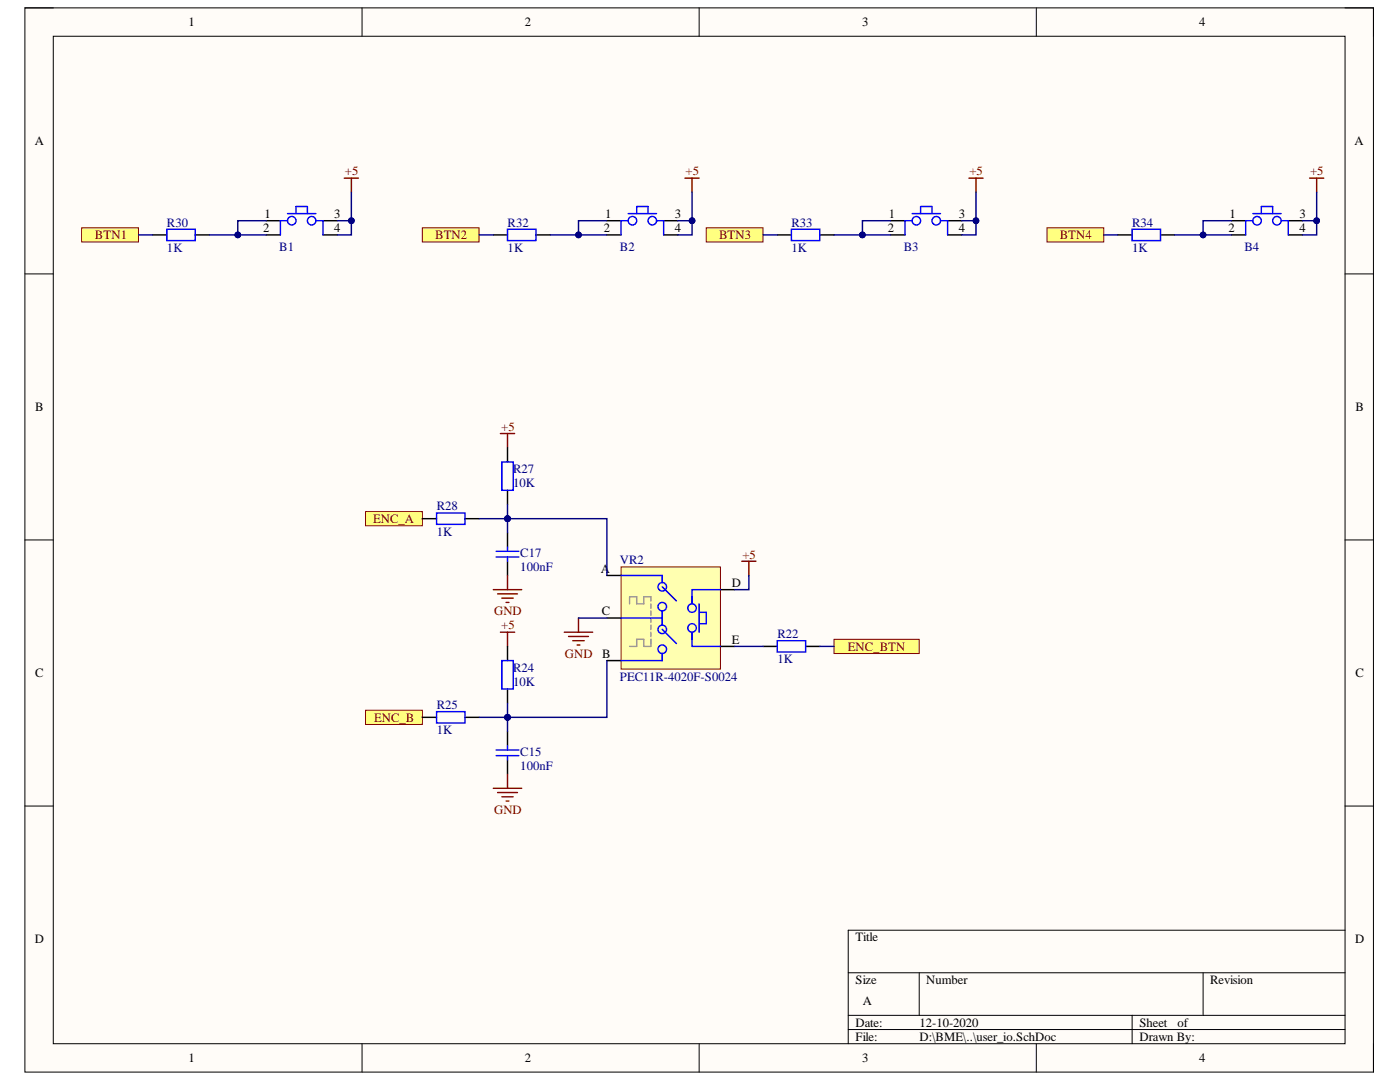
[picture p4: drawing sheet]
<svg xmlns="http://www.w3.org/2000/svg" width="279mm" height="216mm" viewBox="0 0 279 216" stroke-linecap="round" stroke-linejoin="round" font-family="sans-serif">
<path d="M5 1.6h269.1v212.3h-269.1z" fill-rule="evenodd" fill="#fffcf8"/>
<path d="M5 1.6h269.1v212.3h-269.1z" fill="none" stroke="#000" stroke-width=".2"/>
<path d="M10.6 7.2h257.8v201.1h-257.8z" fill-rule="evenodd" fill="#fffcf8"/>
<g fill="none" stroke="#000" stroke-width=".2">
<path d="M5 1.6h5.6M10.6 7.2h257.8v201.1h-257.8zM72.2 1.6v5.6M139.5 1.6v5.6M206.8 1.6v5.6M268.4 1.6h5.7v5.6M5 54.7h5.6M268.4 54.7h5.7M5 107.7h5.6M268.4 107.7h5.7M5 160.8h5.6M268.4 160.8h5.7"/>
<path d="M169.3 194.1h99.1M183.4 194.1v8.5M240.1 194.1v8.5M268.4 185.6h-99.1v22.7M72.2 208.3v5.6M139.5 208.3v5.6M169.3 202.6h99.1M169.3 205.4h99.1M206.8 208.3v5.6M225.9 202.6v5.7M274.1 208.3v5.6"/>
</g>
<path d="M53.1 44h2.9M53.1 46.9h2.9M64.5 44h2.8M64.5 46.9h2.8" fill="none" stroke="#000" stroke-width=".29"/>
<g fill="none" stroke="#00f" stroke-width=".29">
<path d="M57.4 42.6h5.6M57.4 44h-1.4v2.9M59.1 42.6v-1.4h2.2v1.4M63 44h1.5v2.9"/>
<circle cx="58.2" cy="44" r=".85"/>
<circle cx="62.2" cy="44" r=".85"/>
</g>
<path d="M16.3 45.5h11.3v2.8h-11.3z" fill-rule="evenodd" fill="#ffff80"/>
<path d="M16.3 45.5h11.3v2.8h-11.3z" fill="none" stroke="#800000" stroke-width=".2"/>
<path d="M68.7 35.5h2.8M70.1 35.5v2.9" fill="none" stroke="#800000" stroke-width=".29"/>
<path d="M84.3 45.5h11.3v2.8h-11.3z" fill-rule="evenodd" fill="#ffff80"/>
<path d="M84.3 45.5h11.3v2.8h-11.3z" fill="none" stroke="#800000" stroke-width=".2"/>
<path d="M136.7 35.5h2.8M138.1 35.5v2.9" fill="none" stroke="#800000" stroke-width=".29"/>
<path d="M140.9 45.5h11.4v2.8h-11.4z" fill-rule="evenodd" fill="#ffff80"/>
<path d="M140.9 45.5h11.4v2.8h-11.4z" fill="none" stroke="#800000" stroke-width=".2"/>
<path d="M193.4 35.5h2.8M194.8 35.5v2.9" fill="none" stroke="#800000" stroke-width=".29"/>
<path d="M208.9 45.5h11.4v2.8h-11.4z" fill-rule="evenodd" fill="#ffff80"/>
<path d="M208.9 45.5h11.4v2.8h-11.4z" fill="none" stroke="#800000" stroke-width=".2"/>
<path d="M261.4 35.5h2.8M262.8 35.5v2.9" fill="none" stroke="#800000" stroke-width=".29"/>
<path d="M101.3 106.3v2.9M101.3 112v2.8" fill="none" stroke="#000" stroke-width=".29"/>
<path d="M99 110h4.6M99 111.1h4.6M101.3 109.2v.8M101.3 111.1v.9" fill="none" stroke="#00f" stroke-width=".29"/>
<path d="M73 102.1h11.3v2.8h-11.3z" fill-rule="evenodd" fill="#ffff80"/>
<path d="M73 102.1h11.3v2.8h-11.3z" fill="none" stroke="#800000" stroke-width=".2"/>
<path d="M99.9 86.5h2.8M101.3 86.5v2.8M98.5 117.7h5.6M99.3 118.5h4M100.2 119.4h2.2M101.3 114.8v2.9M101 120.2h.6" fill="none" stroke="#800000" stroke-width=".29"/>
<path d="M101.3 146v2.8M101.3 151.6v2.9" fill="none" stroke="#000" stroke-width=".29"/>
<path d="M99 149.6h4.6M99 150.8h4.6M101.3 148.8v.8M101.3 150.8v.8" fill="none" stroke="#00f" stroke-width=".29"/>
<path d="M73 141.7h11.3v2.9h-11.3z" fill-rule="evenodd" fill="#ffff80"/>
<path d="M73 141.7h11.3v2.9h-11.3z" fill="none" stroke="#800000" stroke-width=".2"/>
<path d="M148 112h2.9M149.4 112v2.8M99.9 126.2h2.8M101.3 126.2v2.8M98.5 157.3h5.6M99.3 158.1h4M100.2 159h2.2M101 159.8h.6M101.3 154.5v2.8" fill="none" stroke="#800000" stroke-width=".29"/>
<path d="M123.9 113.1h19.9v20.4h-19.9z" fill-rule="evenodd" fill="#ffffb0"/>
<path d="M123.9 113.1h19.9v20.4h-19.9z" fill="none" stroke="#800000" stroke-width=".2"/>
<path d="M121.1 114.8h2.8M143.8 117.7h2.8M121.1 123.3h2.8M121.1 131.8h2.8M143.8 129h2.8" fill="none" stroke="#000" stroke-width=".29"/>
<g fill="none" stroke="#00f" stroke-width=".29">
<path d="M123.9 114.8h8.3v1.4M132.2 117.1l2.8 2.8M143.8 117.7h-5.7v2.8M123.9 123.3h8.3M132.2 121.9v2.8M132.2 130.4v1.4h-8.3M132.2 125.6l2.8 2.8M138.1 126.2v2.8h5.7M139.5 120.5v5.7M139.5 122.2h1.4v2.3h-1.4"/>
<circle cx="132.2" cy="117.1" r=".85"/>
<circle cx="132.2" cy="125.6" r=".85"/>
<circle cx="132.2" cy="129.5" r=".85"/>
<circle cx="132.2" cy="121.1" r=".85"/>
<circle cx="138.1" cy="121.3" r=".85"/>
<circle cx="138.1" cy="125.3" r=".85"/>
</g>
<path d="M129.9 120v-.9h-1.4v1.4h-1.4v-1.4h-1.5v1.4M129.9 127.6v1.4h-1.4v-1.4h-1.4v1.4h-1.5M129.9 120.5v.9M129.9 121.9v.9M129.9 123.3v.9M129.9 124.7v.9M129.9 126.2v.8" fill="none" stroke="#999" stroke-width=".29"/>
<path d="M166.5 127.6h16.9v2.8h-16.9z" fill-rule="evenodd" fill="#ffff80"/>
<path d="M166.5 127.6h16.9v2.8h-16.9z" fill="none" stroke="#800000" stroke-width=".2"/>
<g fill="none" stroke="#000" stroke-width=".29">
<path d="M30.5 46.9h2.8M39 46.9h2.8M98.5 46.9h2.8M107 46.9h2.8M121.1 46.9h2.8M121.1 44h2.8M132.4 46.9h2.9M132.4 44h2.9M155.1 46.9h2.8M163.6 46.9h2.8M177.8 46.9h2.8M177.8 44h2.8"/>
<path d="M189.1 46.9h2.8M189.1 44h2.8M223.1 46.9h2.8M231.6 46.9h2.8M245.8 46.9h2.8M245.8 44h2.8M257.1 46.9h2.8M257.1 44h2.8M101.3 89.3v2.9M101.3 97.8v2.9M84.3 103.5h2.8M92.8 103.5h2.8"/>
<path d="M101.3 129v2.8M101.3 137.5v2.8M152.3 129h2.8M160.8 129h2.8M84.3 143.1h2.8M92.8 143.1h2.8"/>
</g>
<g fill="none" stroke="#00f" stroke-width=".29">
<path d="M33.3 45.7h5.7v2.3h-5.7zM101.3 45.7h5.7v2.3h-5.7zM125.4 42.6h5.6M125.4 44h-1.5v2.9M127.1 42.6v-1.4h2.2v1.4M131 44h1.4v2.9M157.9 45.7h5.7v2.3h-5.7zM182 42.6h5.7M182 44h-1.4v2.9M183.7 42.6v-1.4h2.3v1.4M187.7 44h1.4v2.9M225.9 45.7h5.7v2.3h-5.7z"/>
<path d="M250 42.6h5.7M250 44h-1.4v2.9M251.7 42.6v-1.4h2.3v1.4M255.7 44h1.4v2.9M100.2 92.2h2.2v5.6h-2.2zM87.1 102.4h5.7v2.2h-5.7zM100.2 131.8h2.2v5.7h-2.2zM155.1 127.8h5.7v2.3h-5.7zM87.1 142h5.7v2.3h-5.7z"/>
<circle cx="126.2" cy="44" r=".85"/>
<circle cx="130.2" cy="44" r=".85"/>
<circle cx="182.9" cy="44" r=".85"/>
<circle cx="186.8" cy="44" r=".85"/>
<circle cx="250.9" cy="44" r=".85"/>
<circle cx="254.8" cy="44" r=".85"/>
</g>
<path d="M112.6 126.2h5.7M113.5 127h3.9M114.3 127.8h2.3M115.2 128.7h.5M115.4 123.3v2.9" fill="none" stroke="#800000" stroke-width=".29"/>
<path d="M101.3 103.5v2.8" fill="none" stroke="#000080" stroke-width=".29"/>
<circle cx="101.3" cy="103.5" r=".57" fill="#000080"/>
<circle cx="101.3" cy="103.5" r=".57" fill="none" stroke="#000080" stroke-width=".2"/>
<path d="M27.6 46.9h2.9M53.1 44h-5.6v2.9h-5.7" fill="none" stroke="#000080" stroke-width=".29"/>
<circle cx="47.5" cy="46.9" r=".57" fill="#000080"/>
<circle cx="47.5" cy="46.9" r=".57" fill="none" stroke="#000080" stroke-width=".2"/>
<path d="M47.5 46.9h5.6" fill="none" stroke="#000080" stroke-width=".29"/>
<circle cx="47.5" cy="46.9" r=".57" fill="#000080"/>
<circle cx="47.5" cy="46.9" r=".57" fill="none" stroke="#000080" stroke-width=".2"/>
<path d="M70.1 44v2.9h-2.8" fill="none" stroke="#000080" stroke-width=".29"/>
<circle cx="70.1" cy="44" r=".57" fill="#000080"/>
<circle cx="70.1" cy="44" r=".57" fill="none" stroke="#000080" stroke-width=".2"/>
<path d="M70.1 38.4v5.6h-2.8" fill="none" stroke="#000080" stroke-width=".29"/>
<circle cx="70.1" cy="44" r=".57" fill="#000080"/>
<circle cx="70.1" cy="44" r=".57" fill="none" stroke="#000080" stroke-width=".2"/>
<path d="M95.6 143.1h5.7" fill="none" stroke="#000080" stroke-width=".29"/>
<circle cx="101.3" cy="143.1" r=".57" fill="#000080"/>
<circle cx="101.3" cy="143.1" r=".57" fill="none" stroke="#000080" stroke-width=".2"/>
<path d="M95.6 103.5h5.7" fill="none" stroke="#000080" stroke-width=".29"/>
<circle cx="101.3" cy="103.5" r=".57" fill="#000080"/>
<circle cx="101.3" cy="103.5" r=".57" fill="none" stroke="#000080" stroke-width=".2"/>
<path d="M95.6 46.9h2.9M121.1 131.8v11.3h-19.8v-2.8" fill="none" stroke="#000080" stroke-width=".29"/>
<circle cx="101.3" cy="143.1" r=".57" fill="#000080"/>
<circle cx="101.3" cy="143.1" r=".57" fill="none" stroke="#000080" stroke-width=".2"/>
<path d="M101.3 100.7v2.8h19.8v11.3" fill="none" stroke="#000080" stroke-width=".29"/>
<circle cx="101.3" cy="103.5" r=".57" fill="#000080"/>
<circle cx="101.3" cy="103.5" r=".57" fill="none" stroke="#000080" stroke-width=".2"/>
<path d="M121.1 44h-5.7v2.9h-5.6" fill="none" stroke="#000080" stroke-width=".29"/>
<circle cx="115.5" cy="46.9" r=".57" fill="#000080"/>
<circle cx="115.5" cy="46.9" r=".57" fill="none" stroke="#000080" stroke-width=".2"/>
<path d="M115.4 46.9h5.7M115.4 123.3h5.7" fill="none" stroke="#000080" stroke-width=".29"/>
<circle cx="115.5" cy="46.9" r=".57" fill="#000080"/>
<circle cx="115.5" cy="46.9" r=".57" fill="none" stroke="#000080" stroke-width=".2"/>
<path d="M138.1 44v2.9h-2.8" fill="none" stroke="#000080" stroke-width=".29"/>
<circle cx="138.1" cy="44" r=".57" fill="#000080"/>
<circle cx="138.1" cy="44" r=".57" fill="none" stroke="#000080" stroke-width=".2"/>
<path d="M138.1 38.4v5.6h-2.8" fill="none" stroke="#000080" stroke-width=".29"/>
<circle cx="138.1" cy="44" r=".57" fill="#000080"/>
<circle cx="138.1" cy="44" r=".57" fill="none" stroke="#000080" stroke-width=".2"/>
<path d="M152.3 46.9h2.8M177.8 44h-5.7v2.9h-5.6M149.4 114.8v2.9h-2.8M146.6 129h5.7M163.6 129h2.8" fill="none" stroke="#000080" stroke-width=".29"/>
<circle cx="172.1" cy="46.9" r=".57" fill="#000080"/>
<circle cx="172.1" cy="46.9" r=".57" fill="none" stroke="#000080" stroke-width=".2"/>
<path d="M172.1 46.9h5.7" fill="none" stroke="#000080" stroke-width=".29"/>
<circle cx="172.1" cy="46.9" r=".57" fill="#000080"/>
<circle cx="172.1" cy="46.9" r=".57" fill="none" stroke="#000080" stroke-width=".2"/>
<path d="M194.8 44v2.9h-2.9" fill="none" stroke="#000080" stroke-width=".29"/>
<circle cx="194.8" cy="44" r=".57" fill="#000080"/>
<circle cx="194.8" cy="44" r=".57" fill="none" stroke="#000080" stroke-width=".2"/>
<path d="M194.8 38.4v5.6h-2.9" fill="none" stroke="#000080" stroke-width=".29"/>
<circle cx="194.8" cy="44" r=".57" fill="#000080"/>
<circle cx="194.8" cy="44" r=".57" fill="none" stroke="#000080" stroke-width=".2"/>
<path d="M220.3 46.9h2.8M245.8 44h-5.7v2.9h-5.7" fill="none" stroke="#000080" stroke-width=".29"/>
<circle cx="240.1" cy="46.9" r=".57" fill="#000080"/>
<circle cx="240.1" cy="46.9" r=".57" fill="none" stroke="#000080" stroke-width=".2"/>
<path d="M240.1 46.9h5.7" fill="none" stroke="#000080" stroke-width=".29"/>
<circle cx="240.1" cy="46.9" r=".57" fill="#000080"/>
<circle cx="240.1" cy="46.9" r=".57" fill="none" stroke="#000080" stroke-width=".2"/>
<path d="M262.8 44v2.9h-2.9" fill="none" stroke="#000080" stroke-width=".29"/>
<circle cx="262.8" cy="44" r=".57" fill="#000080"/>
<circle cx="262.8" cy="44" r=".57" fill="none" stroke="#000080" stroke-width=".2"/>
<path d="M262.8 38.4v5.6h-2.9" fill="none" stroke="#000080" stroke-width=".29"/>
<circle cx="262.8" cy="44" r=".57" fill="#000080"/>
<circle cx="262.8" cy="44" r=".57" fill="none" stroke="#000080" stroke-width=".2"/>
<path d="M101.3 143.1v2.9" fill="none" stroke="#000080" stroke-width=".29"/>
<circle cx="101.3" cy="143.1" r=".57" fill="#000080"/>
<circle cx="101.3" cy="143.1" r=".57" fill="none" stroke="#000080" stroke-width=".2"/>
<g font-size="2.5">
<text x="37.6" y="5.2">1</text>
<text x="104.8" y="5.2">2</text>
<text x="172.1" y="5.2">3</text>
<text x="239.3" y="5.2">4</text>
<text x="6.9" y="29">A</text>
<text x="270.3" y="29">A</text>
<text x="52.5" y="46.3">2</text>
<text x="52.8" y="43.4">1</text>
<text x="66.7" y="43.4">3</text>
<text x="66.7" y="46.3">4</text>
<text x="120.5" y="46.3">2</text>
<text x="120.8" y="43.4">1</text>
<text x="134.7" y="43.4">3</text>
<text x="134.7" y="46.3">4</text>
<text x="177.2" y="46.3">2</text>
<text x="177.4" y="43.4">1</text>
<text x="191.4" y="43.4">3</text>
<text x="191.4" y="46.3">4</text>
<text x="245.1" y="46.3">2</text>
<text x="245.4" y="43.4">1</text>
<text x="259.4" y="43.4">3</text>
<text x="259.4" y="46.3">4</text>
<text x="7" y="82.1">B</text>
<text x="270.5" y="82.1">B</text>
<text x="119.9" y="114.3">A</text>
<text x="146" y="117.1">D</text>
<text x="120.1" y="122.8">C</text>
<text x="120.2" y="131.2">B</text>
<text x="146" y="128.4">E</text>
<text x="7" y="135.1">C</text>
<text x="270.5" y="135.1">C</text>
<text x="6.9" y="188.2">D</text>
<text x="170.7" y="187.9">Title</text>
<text x="270.4" y="188.2">D</text>
<text x="170.7" y="196.4">Size</text>
<text x="184.9" y="196.4">Number</text>
<text x="241.5" y="196.4">Revision</text>
<text x="172.2" y="200.6">A</text>
<text x="170.7" y="204.8">Date:</text>
<text x="170.7" y="207.7">File:</text>
<text x="183.5" y="204.8">12-10-2020</text>
<text x="183.5" y="207.7">D:\BME\..\user_io.SchDoc</text>
<text x="227.4" y="204.8">Sheet</text>
<text x="227.4" y="207.7">Drawn By:</text>
<text x="235" y="204.8">of</text>
<text x="37.6" y="211.9">1</text>
<text x="104.8" y="211.9">2</text>
<text x="172.1" y="211.9">3</text>
<text x="239.3" y="211.9">4</text>
</g>
<g font-size="2.5" fill="#800000">
<text x="68.8" y="35">+5</text>
<text x="136.8" y="35">+5</text>
<text x="193.5" y="35">+5</text>
<text x="261.5" y="35">+5</text>
<text x="18.9" y="47.7">BTN1</text>
<text x="86.8" y="47.7">BTN2</text>
<text x="143.5" y="47.7">BTN3</text>
<text x="211.5" y="47.7">BTN4</text>
<text x="100" y="85.9">+5</text>
<text x="74.5" y="104.4">ENC_A</text>
<text x="148.2" y="111.5">+5</text>
<text x="98.6" y="122.8">GND</text>
<text x="100" y="125.6">+5</text>
<text x="112.7" y="131.2">GND</text>
<text x="169.2" y="129.8">ENC_BTN</text>
<text x="74.7" y="144">ENC_B</text>
<text x="98.6" y="162.4">GND</text>
</g>
<g font-size="2.5" fill="#000080">
<text x="33.3" y="45.2">R30</text>
<text x="101.3" y="45.2">R32</text>
<text x="158" y="45.2">R33</text>
<text x="226" y="45.2">R34</text>
<text x="33.3" y="50.3">1K</text>
<text x="55.7" y="50">B1</text>
<text x="101.3" y="50.3">1K</text>
<text x="123.7" y="50">B2</text>
<text x="158" y="50.3">1K</text>
<text x="180.4" y="50">B3</text>
<text x="226" y="50.3">1K</text>
<text x="248.4" y="50">B4</text>
<text x="102.4" y="94.5">R27</text>
<text x="87.2" y="101.8">R28</text>
<text x="102.4" y="97.3">10K</text>
<text x="87.2" y="106.9">1K</text>
<text x="103.8" y="114">100nF</text>
<text x="103.8" y="111.1">C17</text>
<text x="123.7" y="112.6">VR2</text>
<text x="155.2" y="127.3">R22</text>
<text x="102.4" y="136.9">10K</text>
<text x="102.4" y="134.1">R24</text>
<text x="123.7" y="135.8">PEC11R-4020F-S0024</text>
<text x="155.2" y="132.3">1K</text>
<text x="87.2" y="141.5">R25</text>
<text x="87.2" y="146.5">1K</text>
<text x="103.8" y="153.6">100nF</text>
<text x="103.8" y="150.8">C15</text>
</g>
</svg>
